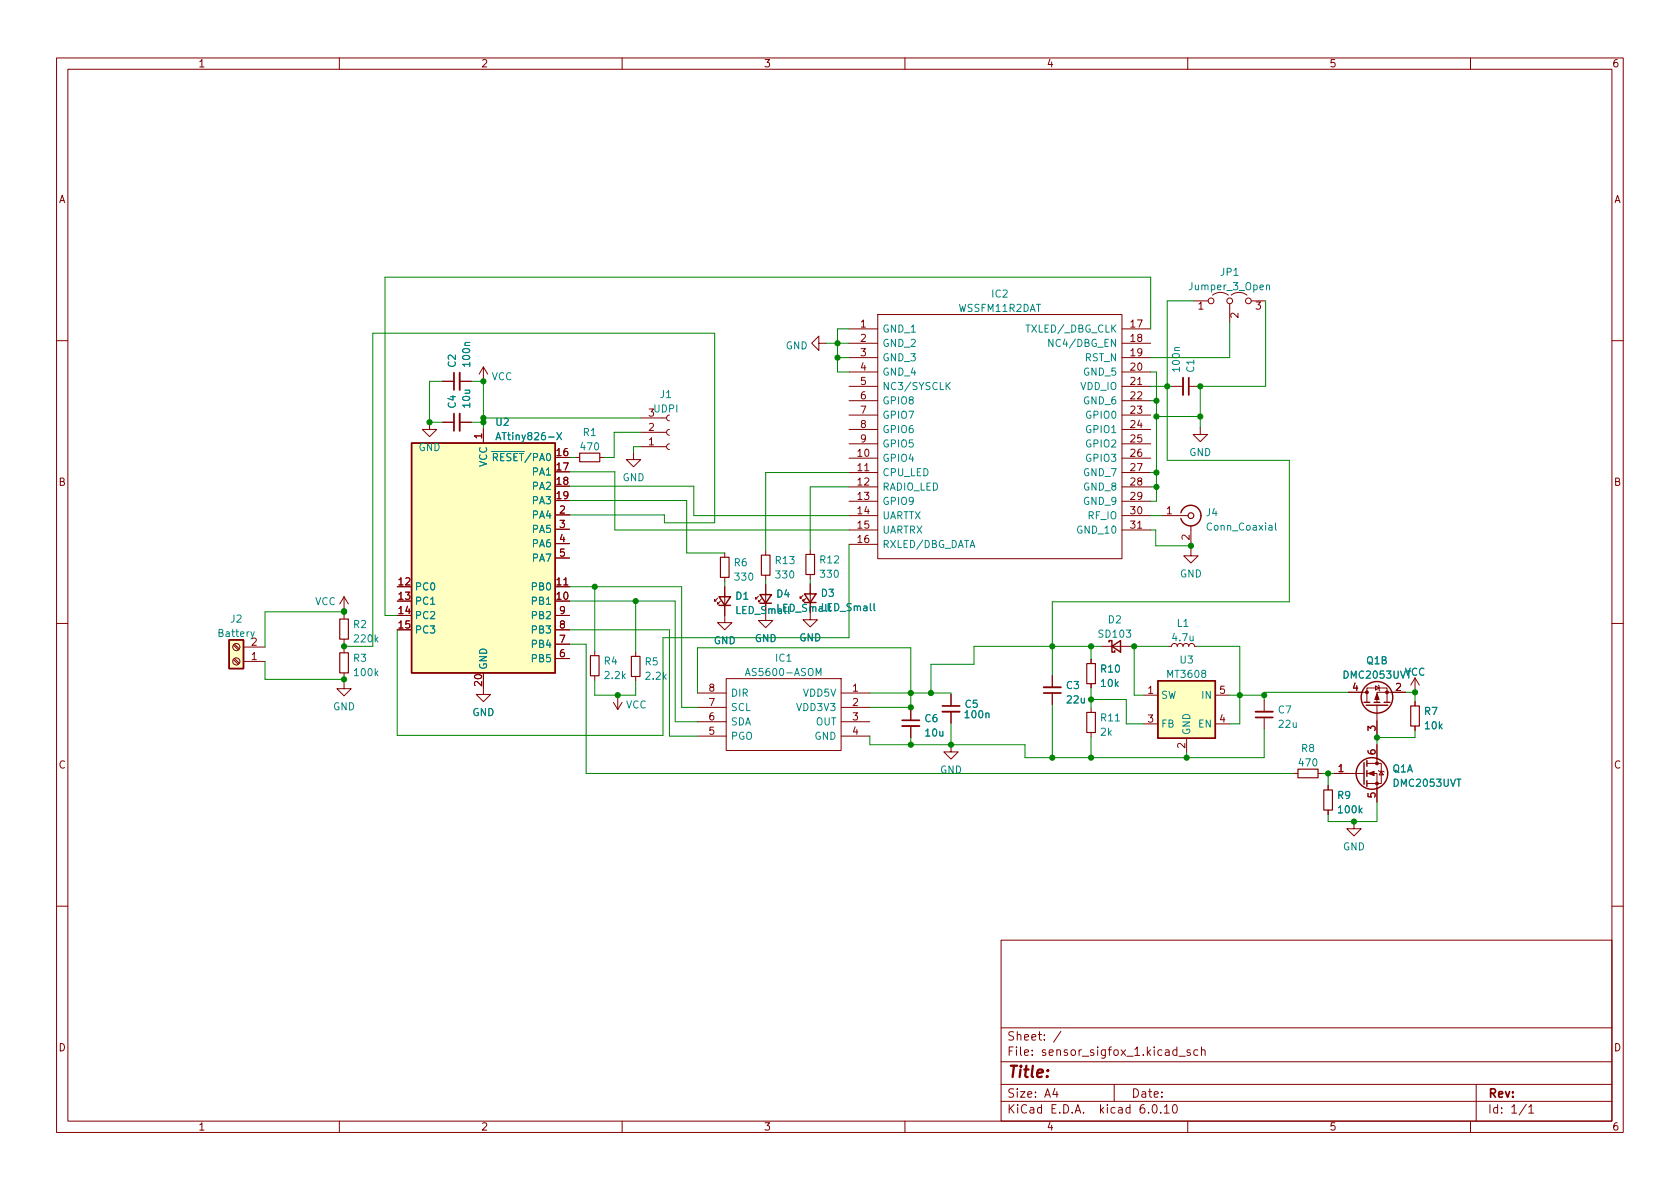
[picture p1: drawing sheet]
<svg xmlns="http://www.w3.org/2000/svg" width="297mm" height="210mm" viewBox="0 0 297 210" stroke-linecap="round" stroke-linejoin="round" font-family="sans-serif">
<g fill="none" stroke="#840000" stroke-width=".18">
<path d="M10 10.2h277v190.1h-277zM12 12.2h273v186.1h-273zM60 10.2v2M110 10.2v2M160 10.2v2M210 10.2v2M260 10.2v2M150.1 58.2h5.1M155.2 55.6h43.2v43.2h-43.2zM198.4 58.2h5.1M211.1 53.2h2.5M217.4 53.7v3.3"/>
<path d="M221.2 53.2h2.6M10 60.2h2M75.9 74.7v1.2h1.3l-1.3 1.3-1.2-1.3h1.2M78.2 67.4h2.1M78.2 74.7h2.1M81.3 67.4h2M81.3 74.7h2M85.5 64.9l-.8 1.3M85.5 64.9v2.5M85.5 75.8v2.6M85.5 64.9l.7 1.3M113.3 73.9h4.6"/>
<path d="M113.3 76.4h4.6M113.3 79h4.6M118.4 73.4l-.4 .1-.1 .4 .1 .4 .4 .1M118.4 75.9l-.4 .2-.1 .3 .1 .4 .4 .2M118.4 78.5l-.4 .1-.1 .4 .1 .3 .4 .2M144.8 60.7v-1.3l-1.3 1.3 1.3 1.3v-1.3h1.2M150.1 68.3h5.1M150.1 60.7h5.1M150.1 63.2h5.1M150.1 65.8h5.1M150.1 70.9h5.1M150.1 73.4h5.1"/>
<path d="M150.1 75.9h5.1M150.1 78.5h5.1M198.4 68.3h5.1M198.4 60.7h5.1M198.4 63.2h5.1M198.4 65.8h5.1M198.4 70.9h5.1M198.4 73.4h5.1M198.4 75.9h5.1M198.4 78.5h5.1M207.1 68.3h2.1M210.2 68.3h2"/>
<path d="M212.2 75.6v1.2h-1.3l1.3 1.3 1.3-1.3h-1.3M285 60.2h2M98.2 91.1h2.5M98.2 93.6h2.5M98.2 96.1h2.5M98.2 98.7h2.5M101.7 80.9h.8M106 80.9h.8M112 80v1.3h1.3l-1.3 1.2-1.3-1.2h1.3M128.1 97.8v.7M135.4 97.4v.8M143.3 97.3v.7"/>
<path d="M150.1 91.2h5.1M150.1 81h5.1M150.1 83.6h5.1M150.1 86.1h5.1M150.1 88.6h5.1M150.1 93.7h5.1M150.1 96.3h5.1M198.4 91.2h5.1M198.4 81h5.1M198.4 83.6h5.1M198.4 86.1h5.1M198.4 88.6h5.1"/>
<path d="M198.4 93.7h5.1M205.5 91.2h4.6M210.6 97v1.3h1.2l-1.2 1.3-1.3-1.3h1.3M210.6 93v3.3M10 110.2h2M41.3 114.1l.8 .8M41.3 116.6l.8 .9M41.5 113.9l.8 .9M41.5 116.5l.8 .8M43.1 117h3.8M43.1 114.4h3.8M60.8 105.5v2.6"/>
<path d="M60.8 108.7v.8M60.8 113v.8M60.8 114.7v.7M60.8 119v.8M60.8 105.5l-.7 1.3M60.8 105.5l.8 1.3M98.2 103.8h2.5M98.2 116.5h2.5M98.2 113.9h2.5M98.2 111.4h2.5M98.2 108.8h2.5M105.2 115.2v.7"/>
<path d="M105.2 119.5v.8M112.4 115.3v.8M112.4 119.6v.8M126.9 105.8l-.5 .5v-.3v.3h.2M127.4 106.3l-.5 .5v-.3v.3h.2M128.1 103.8v6.3h1.3l-1.3 1.3-1.2-1.3h1.2M128.1 102.1v.8M134.1 105.4l-.5 .5v-.2v.2h.3M134.6 105.9l-.5 .5v-.2v.2h.3M135.4 108.5v1.2h1.3l-1.3 1.3-1.3-1.3h1.3M135.4 101.7v.8M135.4 103.4v3.3"/>
<path d="M142 105.3l-.5 .5v-.3v.3h.2M142.5 105.8l-.5 .5v-.3v.3h.2M143.3 108.3v1.3h1.2l-1.2 1.3-1.3-1.3h1.3M143.3 101.6v.8M143.3 103.2v3.3M186.1 119.5v2M192.9 116.6v.7M194.8 114.3h5.1M206.6 114.3h.5l.2-.4 .3-.1 .4 .1 .2 .4 .1-.3 .3-.2 .4 .1 .2 .4 .2-.4 .4-.1 .3 .2 .1 .3 .1-.4 .4-.1 .4 .1 .1 .4h.5M250.2 119.9v2.5M250.2 119.9l-.8 1.3M250.2 119.9l.8 1.3"/>
<path d="M285 110.2h2M60.8 120.5v1.3h1.3l-1.3 1.3-1.2-1.3h1.2M85.5 121.5v1.3h1.2l-1.2 1.3-1.3-1.3h1.3M108.5 124.2l.7 1.3M109.2 122.9v2.6M110 124.2l-.8 1.3M123.3 122.5h5.1M123.3 125.1h5.1M123.3 127.6h5.1M123.3 130.2h5.1M128.4 120h20.3v12.7h-20.3zM148.7 122.5h5.1"/>
<path d="M148.7 125.1h5.1M148.7 127.6h5.1M148.7 130.2h5.1M161 125.3v2.1M161 128.4v2M168.1 131.7v1.3h1.3l-1.3 1.2-1.2-1.2h1.2M168.1 122.8v2M168.1 125.9v2M186.1 122.5v2.1M192.9 120.9v.8M192.9 125.2v.8M192.9 129.5v.8"/>
<path d="M202.2 122.9h2.5M202.2 128h2.5M209.8 130.6v2.5M214.9 122.9h2.5M214.9 128h2.5M223.5 123.8v2.1M223.5 126.9v2M228.7 136.8h.8M233 136.8h.8M234.8 138.9v.8M235.8 136.8h5.4M238.4 122.4h3.3"/>
<path d="M241.7 136.8h1.8v5.1M241.7 135h2.5v3.6h-2.5M241.7 124.2v-2.5h3.5v2.5M243.2 121.3l.6 .4-.6 .3zM243.5 124.7v5.3M243.5 131.7v3.3M243.7 136.3l.1 .1h.8l.1 .1M243.7 121.2l.1 .1v.7l.2 .2M244.2 136.4l.4 .6h-.8zM248.5 122.4h-5v1.8M250.2 124.1v.7M250.2 128.4v.8"/>
<path d="M234.8 143.3v.7M239.4 145.3v1.3h1.3l-1.3 1.2-1.3-1.2h1.3M10 160.2h2M177 166.3h108v32h-108zM285 160.2h2M60 198.3v2M110 198.3v2M160 198.3v2M177 194.8h108M177 191.8h108M177 187.8h108M177 181.8h108"/>
<path d="M186.5 192.5l-.4 1h1M186.9 193v1M187.6 182.4l-1.3 1.9M197 191.8v3M203.9 195.4l.2-.1a.81 .81 0 0 1 .6 .7 .81 .81 0 0 1-.3 .8h-.2a.81 .81 0 0 1-.6-.6 .81 .81 0 0 1 .3-.8zM205.2 196.7v.1M205.9 195.8l.4-.5v1.5M205.9 196.8h.8M207.5 195.4l.1-.1a.81 .81 0 0 1 .6 .7 .81 .81 0 0 1-.3 .8h-.1a.81 .81 0 0 1-.6-.6 .81 .81 0 0 1 .3-.8zM208.4 186.8h1.2M210 198.3v2M210.4 185.7l-.3-.1-.2 .2v.3l.5 .1v.4h-.5"/>
<path d="M211.8 185.7l-.4-.1-.3 .3v.4l.1 .3h.6M212.4 185.8l.2-.2 .4 .1 .1 .9M212.4 185.1v1.5M260 198.3v2M261 191.8v6.5M269.9 195.3l-1.3 1.9M270.3 195.8l.4-.5v1.5M270.3 196.8h.9"/>
<circle cx="214.1" cy="53.2" r=".51"/>
<circle cx="217.4" cy="53.2" r=".51"/>
<circle cx="220.7" cy="53.2" r=".51"/>
<circle cx="41.8" cy="114.4" r=".63"/>
<circle cx="41.8" cy="117" r=".63"/>
</g>
<g fill="none" stroke="#840000" stroke-width=".25">
<path d="M72.8 78.4h25.4v40.6h-25.4zM208.8 90.7a1.81 1.81 0 0 1 2.8-1 1.81 1.81 0 0 1 0 3 1.81 1.81 0 0 1-2.8-1M40.5 113.2h2.6v5h-2.6zM127.1 105.5h2.1l-1.1 1.6zM127.1 107.1h2.1M134.4 105.2h2l-1 1.5zM142.2 105h2.1l-1 1.5zM196.1 113.5v-.2h.5v2h.5v-.2M196.6 114.3l1.5-1v2zM204.7 120.4h10.2v10.2h-10.2zM241.2 134.9v3.8M241.2 124.2h1"/>
<path d="M241.6 124.7h3.8M241.7 134.5v1M241.7 136.3v1M241.7 138v1.1M243 124.2h1M244.7 124.2h1"/>
<circle cx="242.6" cy="136.8" r="2.79"/>
<circle cx="243.5" cy="123.3" r="2.79"/>
</g>
<path d="M223.9 50.5l.2-.1 .3 .1 .1 .7M87.7 77.8l.4-1.3 .4 1.3M87.8 77.4h.6M98.5 76.5l.8 1.3M99.3 76.5l-.8 1.3M167.5 68.2l.5 .7M168 67.6l-.7 .8M186.2 60v1.3l-.8-1.3v1.3M225.5 92.5v1.1l.2 .2M45 111.7l-.5 1.2-.1 .1M131.8 119.5l.4-1.3 .4 1.3M144.3 119.5v-1.3l.4 .9 .4-.9v1.3" fill="none" stroke="#008484" stroke-width=".18"/>
<path d="M81.3 65.9v3.1M81.3 73.1v3.1M209.2 66.8v3M159.5 128.4h3.1M166.6 125.9h3.1M184.5 121.5h3.1M222 125.9h3" fill="none" stroke="#840000" stroke-width=".33"/>
<path d="M80.3 65.9v3.1M80.3 73.1v3.1M210.2 66.8v3M159.5 127.4h3.1M166.6 124.8h3.1M184.5 122.5h3.1M222 126.9h3" fill="none" stroke="#840000" stroke-width=".3"/>
<g fill="none" stroke="#840000" stroke-width=".2">
<path d="M102.5 80.1h3.5v1.6h-3.5zM127.4 98.5h1.5v3.6h-1.5zM134.6 98.2h1.5v3.5h-1.5zM142.5 98h1.5v3.6h-1.5zM60.1 115.4h1.5v3.6h-1.5zM60.1 109.5h1.5v3.5h-1.5zM104.4 115.9h1.5v3.6h-1.5zM111.6 116.1h1.6v3.5h-1.6zM192.2 117.3h1.5v3.6h-1.5zM192.2 126h1.5v3.5h-1.5zM229.5 136h3.5v1.5h-3.5zM234.1 139.7h1.5v3.6h-1.5z"/>
<path d="M249.4 124.8h1.6v3.6h-1.6z"/>
<circle cx="210.6" cy="91.2" r=".51"/>
</g>
<g fill="#ffffc2" stroke="#ffffc2" stroke-width=".18">
<path d="M72.8 78.4h25.4v40.6h-25.4z"/>
<path d="M40.5 113.2h2.6v5h-2.6z"/>
<path d="M204.7 120.4h10.2v10.2h-10.2z"/>
</g>
<g fill="#840000" stroke="#840000" stroke-width=".18">
<path d="M241.9 136.8l1.1-.4v.8z"/>
<path d="M243.5 122.7l.3 1h-.7z"/>
<circle cx="243.5" cy="138.6" r=".25"/>
<circle cx="243.5" cy="135" r=".25"/>
<circle cx="245.2" cy="122.4" r=".25"/>
<circle cx="241.7" cy="122.4" r=".25"/>
</g>
<g fill="none" stroke="#008400" stroke-width=".18">
<path d="M150.1 58.2h-2v7.6h2M203.5 58.2v-9.2h-135.4v59.8h2.1M211.1 53.2h-4.7v28.2h21.6v25h-41.9v13.1M217.4 57v6.2h-13.9M223.8 53.2v15.1h-11.6v7.3M78.2 67.4h-2.3v7.3h2.3M83.3 67.4h2.2v8.4M83.3 74.7h2.2M85.5 73.9h27.8M113.3 76.4h-4.7v4.5h-1.8M113.3 79h-1.3v1M146 60.7h4.1"/>
<path d="M148.1 63.2h2M203.5 65.8h1v22.8h-1M203.5 68.3h3.6M203.5 70.9h1M204.5 73.7h7.7M100.7 91.1h16.8v1.4h8.9v-33.6h-60.5v55.4h-5.1M100.7 86h22v5.2h27.4M100.7 83.4h8v10.3h41.4M100.7 88.5h20.7v9.3h6.7M100.7 80.9h1M150.1 96.3v16.5h-32.9v17.2h-47v-18.6M150.1 83.6h-14.7v13.8"/>
<path d="M150.1 86.1h-6.8v11.2M203.5 83.6h1M203.5 91.2h2M203.5 93.7h.8v2.8h6.3M203.5 86.1h1M210.6 96.3v.7M46.9 117v3.1h13.9M60.8 108.1v.6M60.8 113.8v.9M60.8 119.8v.7M60.8 108.2h-13.9v6.2M100.7 103.8h19.8v21.3h2.8"/>
<path d="M100.7 113.9h2.9v22.9h125.1M100.7 106.3h18.7v21.3h3.9M100.7 111.4h17.7v18.8h4.9M105.2 103.8v11.4M112.4 106.3v9M128.1 102.9v.9M135.4 102.5v.9M143.3 102.4v.8M192.9 114.3v2.3M194.8 114.3h-22.6v3.2h-7.6v5M199.9 114.3h6.7M200.5 114.3v8.6h1.7"/>
<path d="M211.7 114.3h7.5v13.7h-1.8M105.2 120.3v2.6h7.2v-2.5M123.3 122.5v-8h37.7v10.8M153.8 125.1h7.2M153.8 122.5h14.3v.3M161 130.4v1.3M168.1 127.9v3.8M186.1 124.6v9.4M192.9 123.7h6.2v4.3h3.1M192.9 121.7v3.5M192.9 130.3v3.7M209.8 133.1v.9"/>
<path d="M217.4 122.9h6.1M223.5 128.9v5.1h-42.3v-2.3h-27.4v-1.5M233.8 136.8h2M234.8 136.8v2.1M238.4 122.4h-14.9v1.4M243.5 130v1.7M248.5 122.4h1.7v1.7M250.2 129.2v1.2h-6.7M243.5 141.9v3.4h-8.7v-1.3"/>
</g>
<g fill="#008400" stroke="#008400" stroke-width=".18">
<circle cx="243.5" cy="130.4" r=".46"/>
<circle cx="239.4" cy="145.3" r=".46"/>
<circle cx="209.8" cy="134" r=".46"/>
<circle cx="192.9" cy="134" r=".46"/>
<circle cx="223.5" cy="122.9" r=".46"/>
<circle cx="219.2" cy="122.9" r=".46"/>
<circle cx="234.8" cy="136.8" r=".46"/>
<circle cx="250.2" cy="122.4" r=".46"/>
<circle cx="85.5" cy="73.9" r=".46"/>
<circle cx="85.5" cy="74.7" r=".46"/>
<circle cx="75.9" cy="74.7" r=".46"/>
<circle cx="186.1" cy="134" r=".46"/>
<circle cx="210.6" cy="96.5" r=".46"/>
<circle cx="200.5" cy="114.3" r=".46"/>
<circle cx="192.9" cy="114.3" r=".46"/>
<circle cx="204.5" cy="86.1" r=".46"/>
<circle cx="168.1" cy="131.7" r=".46"/>
<circle cx="161" cy="131.7" r=".46"/>
<circle cx="161" cy="125.1" r=".46"/>
<circle cx="186.1" cy="114.3" r=".46"/>
<circle cx="204.5" cy="83.6" r=".46"/>
<circle cx="212.2" cy="73.7" r=".46"/>
<circle cx="204.5" cy="73.7" r=".46"/>
<circle cx="206.4" cy="68.3" r=".46"/>
<circle cx="212.2" cy="68.3" r=".46"/>
<circle cx="204.5" cy="70.9" r=".46"/>
<circle cx="112.4" cy="106.3" r=".46"/>
<circle cx="105.2" cy="103.8" r=".46"/>
<circle cx="60.8" cy="114.3" r=".46"/>
<circle cx="60.8" cy="108.1" r=".46"/>
<circle cx="60.8" cy="108.2" r=".46"/>
<circle cx="60.8" cy="120.1" r=".46"/>
<circle cx="109.2" cy="122.9" r=".46"/>
<circle cx="148.1" cy="63.2" r=".46"/>
<circle cx="161" cy="122.5" r=".46"/>
<circle cx="164.6" cy="122.5" r=".46"/>
<circle cx="148.1" cy="60.7" r=".46"/>
<circle cx="85.5" cy="67.4" r=".46"/>
<circle cx="192.9" cy="123.7" r=".46"/>
</g>
<text font-size="2.8" fill="#840000" x="178" y="190.6">Title:</text>
<g font-size="2.1" fill="#840000">
<text x="178" y="184">Sheet: /</text>
<text x="178" y="186.7">File: sensor_sigfox_1.kicad_sch</text>
<text x="178" y="196.9">KiCad E.D.A. kicad 6.0.10</text>
<text x="178" y="194.1">Size: A4</text>
<text x="200" y="194.1">Date:</text>
<text x="263" y="194.1">Rev:</text>
<text x="263" y="196.9">Id: 1/1</text>
</g>
<g font-size="1.8" fill="#840000">
<text x="35" y="11.9">1</text>
<text x="85" y="11.9">2</text>
<text x="135" y="11.9">3</text>
<text x="185" y="11.9">4</text>
<text x="235" y="11.9">5</text>
<text x="285" y="11.9">6</text>
<text x="10.3" y="35.9">A</text>
<text x="285.3" y="35.9">A</text>
<text x="152.2" y="57.9">1</text>
<text x="199.9" y="57.9">17</text>
<text x="211.9" y="54.7">1</text>
<text x="218.9" y="56.2" transform="rotate(-90 218.9 56.2)">2</text>
<text x="222" y="54.7">3</text>
<text x="152.2" y="60.4">2</text>
<text x="152.2" y="63">3</text>
<text x="152.2" y="65.5">4</text>
<text x="199.9" y="60.4">18</text>
<text x="199.9" y="63">19</text>
<text x="199.9" y="65.5">20</text>
<text x="152.2" y="68.1">5</text>
<text x="152.2" y="70.6">6</text>
<text x="199.9" y="68.1">21</text>
<text x="199.9" y="70.6">22</text>
<text x="85.2" y="77.6" transform="rotate(-90 85.2 77.6)">1</text>
<text x="114.7" y="76.2">2</text>
<text x="114.7" y="73.7">3</text>
<text x="152.2" y="73.1">7</text>
<text x="152.2" y="75.7">8</text>
<text x="199.9" y="73.1">23</text>
<text x="199.9" y="75.7">24</text>
<text x="98.5" y="80.6">16</text>
<text x="98.5" y="83.2">17</text>
<text x="114.7" y="78.7">1</text>
<text x="151.7" y="80.8">10</text>
<text x="151.7" y="83.3">11</text>
<text x="152.2" y="78.2">9</text>
<text x="199.9" y="78.2">25</text>
<text x="199.9" y="80.8">26</text>
<text x="199.9" y="83.3">27</text>
<text x="10.3" y="85.9">B</text>
<text x="98.5" y="85.7">18</text>
<text x="98.5" y="88.3">19</text>
<text x="151.7" y="85.8">12</text>
<text x="151.7" y="88.4">13</text>
<text x="199.9" y="85.8">28</text>
<text x="199.9" y="88.4">29</text>
<text x="285.3" y="85.9">B</text>
<text x="98.9" y="90.8">2</text>
<text x="98.9" y="93.3">3</text>
<text x="98.9" y="95.9">4</text>
<text x="151.7" y="90.9">14</text>
<text x="151.7" y="93.5">15</text>
<text x="199.9" y="90.9">30</text>
<text x="199.9" y="93.5">31</text>
<text x="206.3" y="90.9">1</text>
<text x="210.3" y="95.5" transform="rotate(-90 210.3 95.5)">2</text>
<text x="98.9" y="98.4">5</text>
<text x="151.7" y="96">16</text>
<text x="70.5" y="103.5">12</text>
<text x="70.5" y="106">13</text>
<text x="98.5" y="106">10</text>
<text x="98.5" y="103.5">11</text>
<text x="70.5" y="108.6">14</text>
<text x="70.5" y="111.1">15</text>
<text x="98.9" y="113.7">7</text>
<text x="98.9" y="111.1">8</text>
<text x="98.9" y="108.6">9</text>
<text x="137.5" y="108.2">LED_Small</text>
<text x="44.5" y="116.7">1</text>
<text x="44.5" y="114.2">2</text>
<text x="98.9" y="116.2">6</text>
<text x="85.2" y="121.2" transform="rotate(-90 85.2 121.2)">20</text>
<text x="125.4" y="124.8">7</text>
<text x="125.4" y="122.3">8</text>
<text x="150.8" y="122.3">1</text>
<text x="150.8" y="124.8">2</text>
<text x="203" y="122.7">1</text>
<text x="215.7" y="122.7">5</text>
<text x="239.2" y="122.2">4</text>
<text x="246.8" y="122.2">2</text>
<text x="125.4" y="129.9">5</text>
<text x="125.4" y="127.4">6</text>
<text x="150.8" y="127.4">3</text>
<text x="150.8" y="129.9">4</text>
<text x="203" y="127.8">3</text>
<text x="215.7" y="127.8">4</text>
<text x="243.2" y="129.3" transform="rotate(-90 243.2 129.3)">3</text>
<text x="10.3" y="135.9">C</text>
<text x="209.5" y="132.3" transform="rotate(-90 209.5 132.3)">2</text>
<text x="236.6" y="136.5">1</text>
<text x="243.2" y="133.5" transform="rotate(-90 243.2 133.5)">6</text>
<text x="285.3" y="135.9">C</text>
<text x="243.2" y="141.1" transform="rotate(-90 243.2 141.1)">5</text>
<text x="10.3" y="185.9">D</text>
<text x="285.3" y="185.9">D</text>
<text x="35" y="199.9">1</text>
<text x="85" y="199.9">2</text>
<text x="135" y="199.9">3</text>
<text x="185" y="199.9">4</text>
<text x="235" y="199.9">5</text>
<text x="285" y="199.9">6</text>
</g>
<g font-size="1.8" fill="#008484">
<text x="175.4" y="52.6">IC2</text>
<text x="210.5" y="51.3">Jumper_3_Open</text>
<text x="215.9" y="48.8">JP1</text>
<text x="156" y="58.8">GND_1</text>
<text x="169.6" y="55.1">WSSFM11R2DAT</text>
<text x="181.8" y="58.8">TXLED/_DBG_CLK</text>
<text x="80.6" y="64.9" transform="rotate(-90 80.6 64.9)">C2</text>
<text x="83.1" y="64.7" transform="rotate(-90 83.1 64.7)">100n</text>
<text x="138.9" y="61.8">GND</text>
<text x="156" y="61.3">GND_2</text>
<text x="156" y="63.9">GND_3</text>
<text x="186.2" y="61.3">NC4/DBG_EN</text>
<text x="191.8" y="63.9">RST_N</text>
<text x="208.6" y="65.5" transform="rotate(-90 208.6 65.5)">100n</text>
<text x="211.1" y="65.8" transform="rotate(-90 211.1 65.8)">C1</text>
<text x="86.9" y="67.2">VCC</text>
<text x="116.7" y="70.4">J1</text>
<text x="156" y="66.4">GND_4</text>
<text x="156" y="69">NC3/SYSCLK</text>
<text x="156" y="71.5">GPIO8</text>
<text x="191" y="69">VDD_IO</text>
<text x="191.7" y="66.4">GND_5</text>
<text x="191.7" y="71.5">GND_6</text>
<text x="80.6" y="72.2" transform="rotate(-90 80.6 72.2)">C4</text>
<text x="83.1" y="72" transform="rotate(-90 83.1 72)">10u</text>
<text x="87.7" y="75.3">U2</text>
<text x="88.4" y="77.8">ATtiny826-X</text>
<text x="103.1" y="77.1">R1</text>
<text x="115.6" y="72.9">UDPI</text>
<text x="156" y="74">GPIO7</text>
<text x="156" y="76.6">GPIO6</text>
<text x="192.2" y="74">GPIO0</text>
<text x="192.2" y="76.6">GPIO1</text>
<text x="74" y="79.7">GND</text>
<text x="86.1" y="82.6" transform="rotate(-90 86.1 82.6)">VCC</text>
<text x="86.5" y="81.5">~{RESET}/PA0</text>
<text x="102.8" y="79.6">470</text>
<text x="156" y="81.7">GPIO4</text>
<text x="156" y="79.1">GPIO5</text>
<text x="192.2" y="79.1">GPIO2</text>
<text x="192.2" y="81.7">GPIO3</text>
<text x="210.3" y="80.6">GND</text>
<text x="94.2" y="84.1">PA1</text>
<text x="94.2" y="86.6">PA2</text>
<text x="94.2" y="89.1">PA3</text>
<text x="110" y="85.1">GND</text>
<text x="156" y="84.2">CPU_LED</text>
<text x="156" y="86.7">RADIO_LED</text>
<text x="156" y="89.3">GPIO9</text>
<text x="191.7" y="84.2">GND_7</text>
<text x="191.7" y="86.7">GND_8</text>
<text x="191.7" y="89.3">GND_9</text>
<text x="94.2" y="91.7">PA4</text>
<text x="94.2" y="94.2">PA5</text>
<text x="156" y="91.8">UARTTX</text>
<text x="156" y="94.4">UARTRX</text>
<text x="190.7" y="94.4">GND_10</text>
<text x="192.4" y="91.8">RF_IO</text>
<text x="213.3" y="91.3">J4</text>
<text x="213.6" y="93.8">Conn_Coaxial</text>
<text x="94.2" y="96.8">PA6</text>
<text x="94.2" y="99.3">PA7</text>
<text x="129.8" y="100.1">R6</text>
<text x="137.2" y="99.7">R13</text>
<text x="145.1" y="99.6">R12</text>
<text x="156" y="96.9">RXLED/DBG_DATA</text>
<text x="55.7" y="107">VCC</text>
<text x="73.3" y="104.4">PC0</text>
<text x="73.3" y="106.9">PC1</text>
<text x="94.2" y="106.9">PB1</text>
<text x="94.2" y="104.4">PB0</text>
<text x="130.1" y="102.7">330</text>
<text x="130.1" y="106">D1</text>
<text x="137.3" y="102.3">330</text>
<text x="137.3" y="105.6">D4</text>
<text x="145.2" y="102.2">330</text>
<text x="145.2" y="105.5">D3</text>
<text x="208.6" y="102.1">GND</text>
<text x="38.7" y="112.6">Battery</text>
<text x="40.8" y="110.1">J2</text>
<text x="62.5" y="111">R2</text>
<text x="62.8" y="113.6">220k</text>
<text x="73.3" y="109.5">PC2</text>
<text x="73.3" y="112">PC3</text>
<text x="94.2" y="112">PB3</text>
<text x="94.2" y="109.5">PB2</text>
<text x="126.2" y="113.9">GND</text>
<text x="130.3" y="108.6">LED_Small</text>
<text x="133.4" y="113.5">GND</text>
<text x="141.3" y="113.4">GND</text>
<text x="145.4" y="108.1">LED_Small</text>
<text x="194.4" y="112.8">SD103</text>
<text x="196" y="110.2">D2</text>
<text x="207.4" y="113.4">4.7u</text>
<text x="208.1" y="110.8">L1</text>
<text x="62.5" y="117">R3</text>
<text x="62.8" y="119.6">100k</text>
<text x="86.1" y="118.5" transform="rotate(-90 86.1 118.5)">GND</text>
<text x="94.2" y="117.1">PB5</text>
<text x="94.2" y="114.5">PB4</text>
<text x="106.8" y="117.5">R4</text>
<text x="114.1" y="117.7">R5</text>
<text x="132.4" y="119.5">AS5600-ASOM</text>
<text x="137.2" y="117">IC1</text>
<text x="194.7" y="118.9">R10</text>
<text x="206.6" y="119.9">MT3608</text>
<text x="208.7" y="117.3">U3</text>
<text x="237.7" y="120">DMC2053UVT</text>
<text x="241.6" y="117.5">Q1B</text>
<text x="248.3" y="119.5">VCC</text>
<text x="58.9" y="125.6">GND</text>
<text x="107" y="120.1">2.2k</text>
<text x="110.6" y="125.3">VCC</text>
<text x="114.3" y="120.2">2.2k</text>
<text x="129.2" y="125.7">SCL</text>
<text x="129.2" y="123.2">DIR</text>
<text x="141.1" y="125.7">VDD3V3</text>
<text x="142.1" y="123.2">VDD5V</text>
<text x="170.7" y="125.1">C5</text>
<text x="188.6" y="121.8">C3</text>
<text x="188.7" y="124.4">22u</text>
<text x="194.7" y="121.5">10k</text>
<text x="205.2" y="123.6">SW</text>
<text x="212.6" y="123.6">IN</text>
<text x="83.5" y="126.6">GND</text>
<text x="129.2" y="130.8">PGO</text>
<text x="129.2" y="128.3">SDA</text>
<text x="144" y="130.8">GND</text>
<text x="144.2" y="128.3">OUT</text>
<text x="163.5" y="127.7">C6</text>
<text x="163.7" y="130.2">10u</text>
<text x="170.8" y="127">100n</text>
<text x="194.6" y="130.1">2k</text>
<text x="194.7" y="127.6">R11</text>
<text x="205.2" y="128.6">FB</text>
<text x="210.4" y="130" transform="rotate(-90 210.4 130)">GND</text>
<text x="211.9" y="128.6">EN</text>
<text x="226" y="126.2">C7</text>
<text x="226.2" y="128.7">22u</text>
<text x="251.9" y="126.4">R7</text>
<text x="252" y="129">10k</text>
<text x="166.2" y="136.8">GND</text>
<text x="229.8" y="135.5">470</text>
<text x="230.1" y="133">R8</text>
<text x="246.2" y="136.6">Q1A</text>
<text x="236.5" y="141.3">R9</text>
<text x="236.8" y="143.8">100k</text>
<text x="246.6" y="139.1">DMC2053UVT</text>
<text x="237.4" y="150.4">GND</text>
</g>
</svg>
